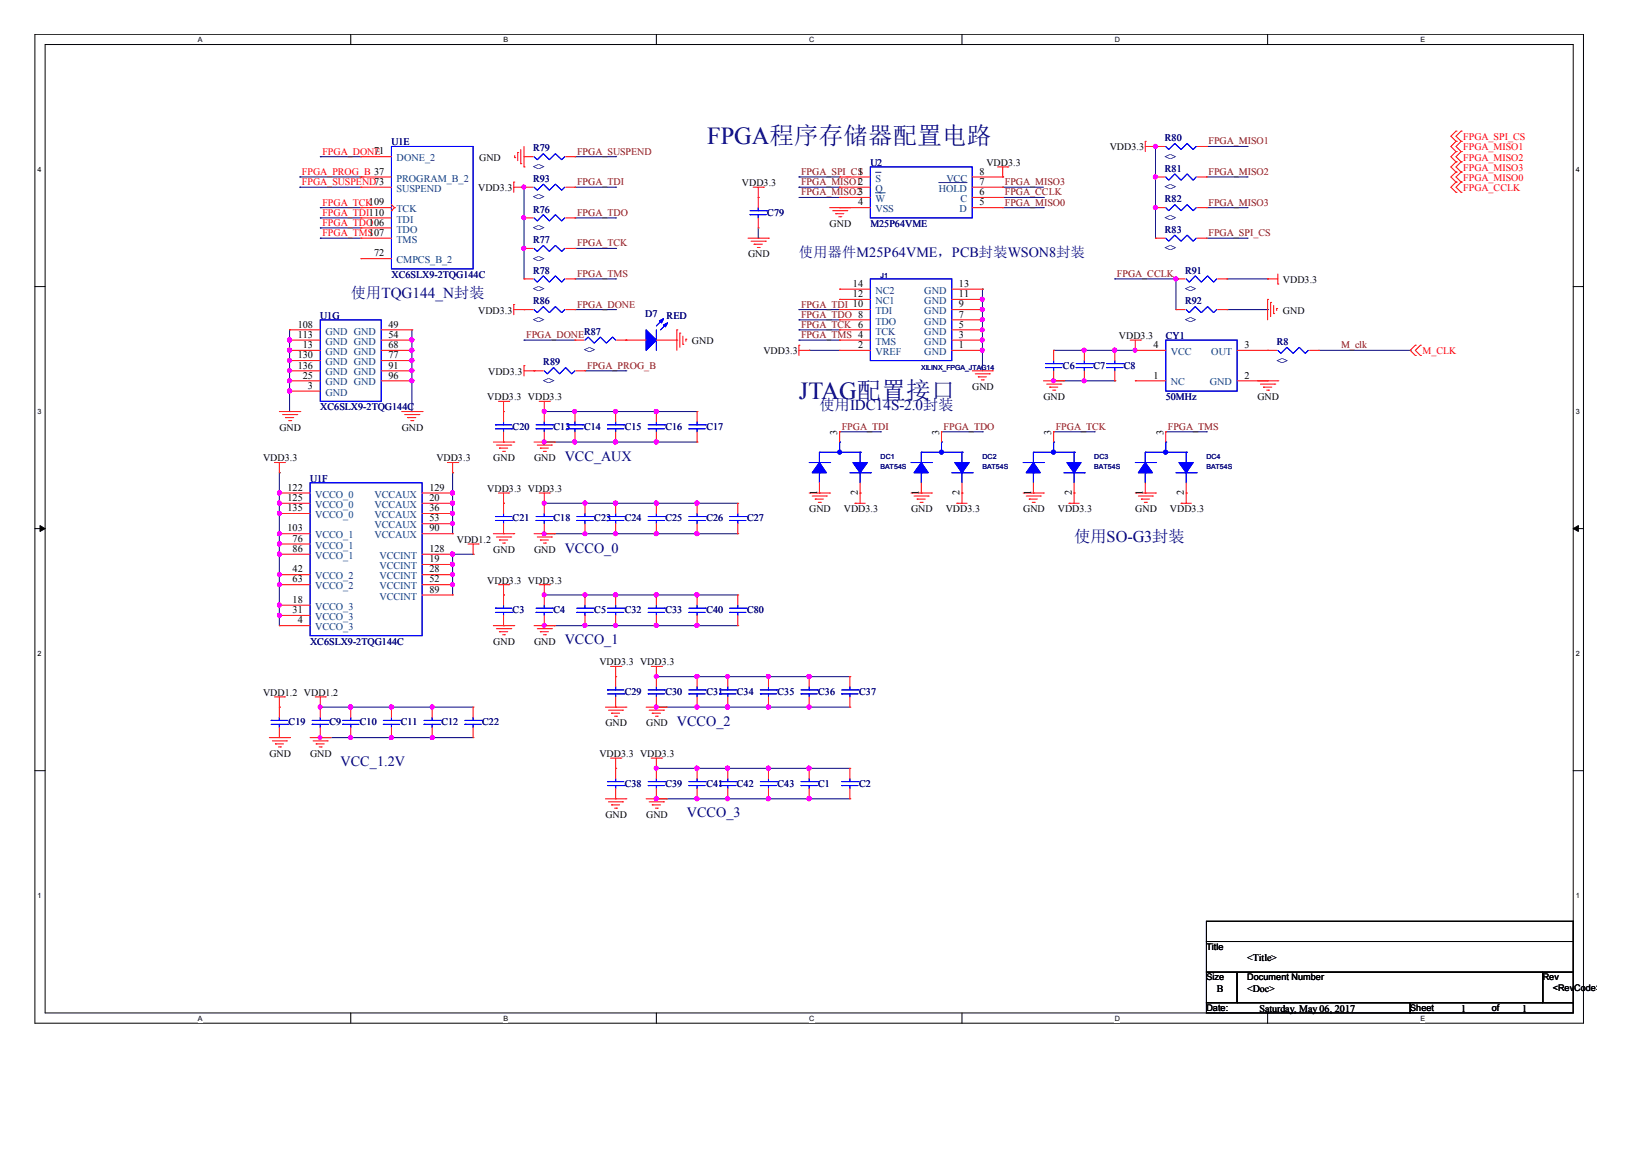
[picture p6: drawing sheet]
<svg xmlns="http://www.w3.org/2000/svg" width="297mm" height="210mm" viewBox="0 0 297 210" stroke-linecap="round" stroke-linejoin="round" font-family="sans-serif">
<path d="M6.3 6.2h281.9v179.9h-281.9zM8.2 8.1h278.1v176.1h-278.1z" fill="none" stroke="#000" stroke-width=".18"/>
<g fill="#fff">
<path d="M36 6.4h.8v1.5h-.8z"/>
<path d="M36 184.5h.8v1.4h-.8z"/>
</g>
<path d="M63.8 6.2v1.9M63.8 184.2v1.9" fill="none" stroke="#000" stroke-width=".18"/>
<g fill="#fff">
<path d="M91.7 6.4h.8v1.5h-.8z"/>
<path d="M91.7 184.5h.8v1.4h-.8z"/>
</g>
<path d="M119.5 6.2v1.9M119.5 184.2v1.9" fill="none" stroke="#000" stroke-width=".18"/>
<g fill="#fff">
<path d="M147.3 6.4h.9v1.5h-.9z"/>
<path d="M147.3 184.5h.9v1.4h-.9z"/>
</g>
<path d="M175.1 6.2v1.9M175.1 184.2v1.9" fill="none" stroke="#000" stroke-width=".18"/>
<g fill="#fff">
<path d="M202.9 6.4h.9v1.5h-.9z"/>
<path d="M202.9 184.5h.9v1.4h-.9z"/>
</g>
<path d="M230.7 6.2v1.9M230.7 184.2v1.9" fill="none" stroke="#000" stroke-width=".18"/>
<g fill="#fff">
<path d="M258.5 6.4h.9v1.5h-.9z"/>
<path d="M258.5 184.5h.9v1.4h-.9z"/>
<path d="M6.8 30.1h.7v1.5h-.7z"/>
<path d="M286.8 30.1h.7v1.5h-.7z"/>
<path d="M6.8 74.1h.7v1.5h-.7z"/>
<path d="M286.8 74.1h.7v1.5h-.7z"/>
</g>
<path d="M6.3 52.1h1.9M286.3 52.1h1.9" fill="none" stroke="#000" stroke-width=".18"/>
<g fill="#fff">
<path d="M6.8 118.2h.7v1.4h-.7z"/>
<path d="M286.8 118.2h.7v1.4h-.7z"/>
</g>
<path d="M6.3 96.2h1.9M286.3 96.2h1.9" fill="none" stroke="#000" stroke-width=".18"/>
<g fill="#000" stroke="#000" stroke-width=".18">
<path d="M7.3 95.6l.9 .6-.9 .5z" fill-rule="evenodd"/>
<path d="M286.3 96.2l1-.6v1.1z" fill-rule="evenodd"/>
</g>
<g fill="#fff">
<path d="M6.8 162.2h.7v1.5h-.7z"/>
<path d="M286.8 162.2h.7v1.5h-.7z"/>
</g>
<path d="M6.3 140.2h1.9M286.3 140.2h1.9M219.6 167.6h66.7v3.7h-66.7zM219.6 171.3h66.7v5.5h-66.7zM219.6 176.8h5.6v5.6h-5.6zM225.2 176.8h55.6v5.6h-55.6zM280.8 176.8h5.5v5.6h-5.5zM219.6 182.4h37.1v1.8h-37.1zM256.7 182.4h29.6v1.8h-29.6z" fill="none" stroke="#000" stroke-width=".18"/>
<g fill="none" stroke="#000080" stroke-width=".18">
<path d="M54.6 32.2h.1M54.6 34.1h.1M54.6 34.1h11.1M54.6 32.2h11.1M58.3 37.8h.1M58.3 39.6h.1M58.3 28.5h.1M58.3 37.8h7.4M58.3 39.6h7.4M58.3 28.5h7.4M95.4 39.6h.1M95.4 34.1h.1"/>
<path d="M95.4 34.1v16.6M104.6 34.1h7.5M104.6 39.6h7.5M104.6 28.5h7.5M112.1 28.5h.1M112.1 34.1h.1M112.1 39.6h.1M145.4 32.2h.1M145.4 34.1h.1M145.4 34.1h7.4M145.4 32.2h7.4M145.4 35.9h7.4"/>
<path d="M152.8 35.9h.1M182.5 34.1h.1M182.5 34.1h7.4M182.5 35.9h7.4M182.5 37.8h7.4M189.9 35.9h.1M189.9 37.8h.1M210.3 37.8h.1M210.3 32.2h.1M210.3 26.6h.1M210.3 26.6v16.7M219.6 32.2h7.4"/>
<path d="M219.6 37.8h7.4M219.6 26.6h7.4M227 26.6h.1M227 32.2h.1M227 37.8h.1M58.3 41.5h.1M58.3 43.3h.1M58.3 41.5h7.4M58.3 43.3h7.4M95.4 45.2h.1M104.6 56.3h7.5M104.6 45.2h7.5"/>
<path d="M104.6 50.7h7.5M112.1 45.2h.1M112.1 50.7h.1M112.1 56.3h.1M138 43.3h.1M138 41.5v1.8M145.4 58.2h.1M145.4 56.3h.1M145.4 58.2h7.4M145.4 56.3h7.4M178.8 58.2h.1M178.8 56.3h.1"/>
<path d="M178.8 54.5h.1M178.8 52.6h.1M178.8 52.6v14.9M202.9 50.7h.1M202.9 50.7h11.1M214 50.7h.1M214 50.7v5.6M219.6 43.3h7.4M223.3 56.3h7.4M223.3 50.7h7.4M227 43.3h.1M230.7 50.7h.1"/>
<path d="M230.7 56.3h.1M52.7 61.9h.1M52.7 63.7h.1M52.7 65.6h.1M52.7 67.5h.1M52.7 69.3h.1M52.7 71.1h.1M52.7 74.9h.1M52.7 60v14.9M75 61.9h.1M75 63.7h.1M75 65.6h.1"/>
<path d="M75 67.5h.1M75 69.3h.1M75 74.9h.1M75 60v14.9M95.4 61.9h.1M95.4 61.9h9.2M99.1 74.9h.1M99.1 74.9h27.8M104.6 74.9h.1M106.5 67.5h7.4M112.1 74.9h.1M113.9 67.5h.1"/>
<path d="M119.5 74.9h.1M145.4 61.9h.1M145.4 60h.1M145.4 61.9h7.4M145.4 60h7.4M147.3 63.7h.1M147.3 63.7h5.5M152.8 78.5h7.5M160.3 78.5h.1M171.4 78.5h7.4M178.8 63.7h.1M178.8 61.9h.1"/>
<path d="M178.8 60h.1M178.8 78.5h.1M191.8 63.7h.1M191.8 69.3h11.1M191.8 63.7h14.8M191.8 78.5h7.4M197.4 69.3h.1M197.4 63.7h.1M199.2 78.5h.1M202.9 63.7h.1M202.9 69.3h.1M212.2 78.5h7.4"/>
<path d="M219.6 78.5h.1M240 63.7h16.7M256.7 63.7h.1M50.8 98.9h.1M50.8 97.1h.1M50.8 93.4h.1M50.8 91.5h.1M50.8 89.7h.1M50.8 86h.1M50.8 86v27.8M82.4 95.3h.1M82.4 93.4h.1"/>
<path d="M82.4 91.5h.1M82.4 89.7h.1M82.4 86h.1M82.4 86v11.1M99.1 80.4h.1M99.1 91.5h.1M99.1 97.1h.1M99.1 80.4h27.8M99.1 91.5h35.2M99.1 97.1h35.2M104.6 80.4h.1M106.5 91.5h.1"/>
<path d="M106.5 97.1h.1M112.1 80.4h.1M112.1 91.5h.1M112.1 97.1h.1M119.5 80.4h.1M119.5 91.5h.1M119.5 97.1h.1M126.9 91.5h.1M126.9 97.1h.1M50.8 111.9h.1M50.8 110.1h.1M50.8 106.4h.1"/>
<path d="M50.8 104.5h.1M50.8 100.8h.1M82.4 106.4h.1M82.4 104.5h.1M82.4 102.7h.1M82.4 100.8h.1M82.4 100.8v7.4M82.4 100.8h3.7M86.1 100.8h.1M99.1 108.2h.1M99.1 113.8h.1M99.1 108.2h35.2"/>
<path d="M99.1 113.8h35.2M106.5 108.2h.1M106.5 113.8h.1M112.1 108.2h.1M112.1 113.8h.1M119.5 108.2h.1M119.5 113.8h.1M126.9 108.2h.1M126.9 113.8h.1M58.3 128.6h.1M58.3 134.2h.1M58.3 128.6h27.8"/>
<path d="M58.3 134.2h27.8M63.8 128.6h.1M63.8 134.2h.1M71.2 128.6h.1M71.2 134.2h.1M78.7 128.6h.1M78.7 134.2h.1M119.5 139.8h.1M119.5 123.1h.1M119.5 128.6h.1M119.5 128.6h35.2M119.5 139.8h35.2"/>
<path d="M119.5 123.1h35.2M126.9 139.8h.1M126.9 123.1h.1M126.9 128.6h.1M132.5 139.8h.1M132.5 123.1h.1M132.5 128.6h.1M139.9 139.8h.1M139.9 123.1h.1M139.9 128.6h.1M147.3 139.8h.1M147.3 123.1h.1"/>
<path d="M147.3 128.6h.1M119.5 145.3h.1M119.5 145.3h35.2M126.9 145.3h.1M132.5 145.3h.1M139.9 145.3h.1M147.3 145.3h.1"/>
</g>
<g fill="#f0f" stroke="#f0f" stroke-width=".18">
<circle cx="191.8" cy="69.3" r=".36"/>
<circle cx="197.3" cy="69.3" r=".34"/>
<circle cx="206.6" cy="63.7" r=".35"/>
<circle cx="202.9" cy="63.7" r=".37"/>
<circle cx="197.3" cy="63.7" r=".35"/>
<circle cx="78.6" cy="128.6" r=".35"/>
<circle cx="178.8" cy="63.7" r=".35"/>
<circle cx="178.8" cy="61.8" r=".35"/>
<circle cx="178.8" cy="60" r=".34"/>
<circle cx="178.8" cy="58.1" r=".34"/>
<circle cx="178.8" cy="56.3" r=".35"/>
<circle cx="178.8" cy="54.4" r=".35"/>
<circle cx="95.3" cy="45.2" r=".35"/>
<circle cx="95.3" cy="39.6" r=".34"/>
<circle cx="95.3" cy="34" r=".35"/>
<circle cx="210.3" cy="37.7" r=".37"/>
<circle cx="210.3" cy="32.2" r=".36"/>
<circle cx="210.3" cy="26.6" r=".37"/>
<circle cx="52.7" cy="61.8" r=".37"/>
<circle cx="52.7" cy="63.7" r=".37"/>
<circle cx="52.7" cy="65.6" r=".37"/>
<circle cx="52.7" cy="67.4" r=".36"/>
<circle cx="52.7" cy="69.3" r=".36"/>
<circle cx="52.7" cy="71.1" r=".37"/>
<circle cx="74.9" cy="61.8" r=".37"/>
<circle cx="74.9" cy="63.7" r=".37"/>
<circle cx="74.9" cy="65.6" r=".37"/>
<circle cx="75" cy="67.4" r=".36"/>
<circle cx="75" cy="69.3" r=".36"/>
<circle cx="82.4" cy="95.2" r=".36"/>
<circle cx="82.4" cy="93.4" r=".37"/>
<circle cx="82.4" cy="91.5" r=".37"/>
<circle cx="82.4" cy="89.6" r=".37"/>
<circle cx="50.8" cy="111.9" r=".35"/>
<circle cx="50.8" cy="110.1" r=".35"/>
<circle cx="50.8" cy="106.4" r=".34"/>
<circle cx="50.8" cy="104.5" r=".34"/>
<circle cx="50.8" cy="100.8" r=".35"/>
<circle cx="50.8" cy="98.9" r=".35"/>
<circle cx="50.8" cy="97.1" r=".34"/>
<circle cx="50.8" cy="93.4" r=".35"/>
<circle cx="50.8" cy="91.5" r=".35"/>
<circle cx="50.8" cy="89.6" r=".35"/>
<circle cx="214" cy="50.7" r=".36"/>
<circle cx="71.2" cy="128.6" r=".37"/>
<circle cx="63.8" cy="128.6" r=".37"/>
<circle cx="58.2" cy="128.6" r=".35"/>
<circle cx="78.7" cy="134.2" r=".34"/>
<circle cx="71.2" cy="134.2" r=".36"/>
<circle cx="63.8" cy="134.2" r=".36"/>
<circle cx="58.2" cy="134.2" r=".34"/>
<circle cx="119.4" cy="74.8" r=".37"/>
<circle cx="112" cy="74.8" r=".37"/>
<circle cx="104.6" cy="74.8" r=".35"/>
<circle cx="99" cy="74.8" r=".37"/>
<circle cx="119.4" cy="80.4" r=".37"/>
<circle cx="112" cy="80.4" r=".37"/>
<circle cx="104.6" cy="80.4" r=".35"/>
<circle cx="99" cy="80.4" r=".37"/>
<circle cx="126.8" cy="91.5" r=".37"/>
<circle cx="119.4" cy="91.5" r=".37"/>
<circle cx="112" cy="91.5" r=".37"/>
<circle cx="106.5" cy="91.5" r=".35"/>
<circle cx="99" cy="91.5" r=".37"/>
<circle cx="126.9" cy="97.1" r=".36"/>
<circle cx="119.4" cy="97.1" r=".36"/>
<circle cx="112" cy="97.1" r=".36"/>
<circle cx="106.5" cy="97.1" r=".34"/>
<circle cx="99" cy="97.1" r=".36"/>
<circle cx="126.8" cy="108.2" r=".37"/>
<circle cx="119.4" cy="108.2" r=".37"/>
<circle cx="112" cy="108.2" r=".37"/>
<circle cx="106.5" cy="108.2" r=".35"/>
<circle cx="99" cy="108.2" r=".37"/>
<circle cx="126.9" cy="113.8" r=".36"/>
<circle cx="119.4" cy="113.8" r=".36"/>
<circle cx="112" cy="113.8" r=".36"/>
<circle cx="106.5" cy="113.8" r=".34"/>
<circle cx="99" cy="113.8" r=".36"/>
<circle cx="147.2" cy="139.7" r=".37"/>
<circle cx="139.8" cy="139.7" r=".37"/>
<circle cx="132.4" cy="139.7" r=".35"/>
<circle cx="126.8" cy="139.7" r=".37"/>
<circle cx="119.4" cy="139.7" r=".37"/>
<circle cx="147.2" cy="145.3" r=".37"/>
<circle cx="139.8" cy="145.3" r=".37"/>
<circle cx="132.4" cy="145.3" r=".35"/>
<circle cx="126.8" cy="145.3" r=".37"/>
<circle cx="119.4" cy="145.3" r=".37"/>
<circle cx="147.3" cy="123" r=".36"/>
<circle cx="139.9" cy="123" r=".36"/>
<circle cx="132.4" cy="123" r=".34"/>
<circle cx="126.9" cy="123" r=".36"/>
<circle cx="119.4" cy="123" r=".36"/>
<circle cx="147.2" cy="128.6" r=".37"/>
<circle cx="139.8" cy="128.6" r=".37"/>
<circle cx="132.4" cy="128.6" r=".35"/>
<circle cx="126.8" cy="128.6" r=".37"/>
<circle cx="119.4" cy="128.6" r=".37"/>
<circle cx="82.4" cy="106.4" r=".36"/>
<circle cx="82.4" cy="104.5" r=".36"/>
<circle cx="82.4" cy="102.6" r=".37"/>
<circle cx="82.4" cy="100.8" r=".37"/>
</g>
<g fill="none" stroke="#f00" stroke-width=".18">
<path d="M65.7 32.2h.1M65.7 28.5h.1M65.7 37.8h.1M65.7 39.6h.1M65.7 34.1h.1M65.7 37.8h5.5M65.7 34.1h5.5M65.7 32.2h5.5M65.7 39.6h5.5M65.7 28.5h5.5M71.2 38.3h.1M71.2 37.2l.6 .6"/>
<path d="M71.8 37.8h.1M71.8 37.8l-.6 .5M93.5 33.1h.1M93.5 34.1h3.5M93.5 33.1v1.9M93.7 28.7h.1M93.7 28.3v.4M94.2 27.7h.1M94.2 27.7v1.5M94.8 29.8h.1M94.8 27.2v2.6M95.4 34.1h.1"/>
<path d="M95.4 30.4h.1M95.4 39.6h.1M95.4 28.5h.1M95.4 26.6v3.8M95.4 39.6h1.6M95.4 28.5h1.6M103 34.1h1.6M103 39.6h1.6M103 28.5h1.6M104.6 34.1h.1M104.6 39.6h.1M104.6 28.5h.1"/>
<path d="M137.1 34.1h1.8M138 35.9h.1M138 34.1v3.7M138 39.6v1.9M138.9 34.1h.1M151 37.8h7.4M151.6 38.3h2.5M152.1 38.9h.1M152.1 38.9h1.5M152.7 39.4h.3M152.8 32.2h.1M152.8 34.1h.1"/>
<path d="M152.8 35.9h.1M152.8 37.8h.1M152.8 34.1h5.6M152.8 32.2h5.6M152.8 35.9h5.6M153 39.4h.1M154.1 38.3h.1M154.7 37.8h.1M177 37.8h5.5M177 34.1h5.5M177 32.2h5.5M177 35.9h5.5"/>
<path d="M181.6 30.4h1.8M182.5 32.2h.1M182.5 34.1h.1M182.5 35.9h.1M182.5 37.8h.1M182.5 30.4v1.8M183.4 30.4h.1M208.4 25.7h.1M208.4 26.6h3.6M208.4 25.7v1.9M210.3 26.6h.1M210.3 32.2h.1"/>
<path d="M210.3 37.8h.1M210.3 37.8h1.7M210.3 32.2h1.7M217.9 37.8h1.7M217.9 26.6h1.7M217.9 32.2h1.7M219.6 32.2h.1M219.6 37.8h.1M219.6 26.6h.1M265 29.4h.1M265 31.3h.1M265 33.1h.1"/>
<path d="M265 35h.1M265 27.6h.1M265 23.8h.1M265 25.7h.1M265 29.4l-.9 1 .9 .9M265 33.1l-.9 1 .9 .9M265 31.3l-.9 .9 .9 .9M265 27.6l-.9 .9 .9 .9M265 23.8l-.9 1 .9 .9M265 25.7l-.9 .9 .9 1M265.9 31.3h.1M265.9 29.4h.1"/>
<path d="M265.9 35h.1M265.9 33.1h.1M265.9 27.6h.1M265.9 25.7h.1M265.9 23.8h.1M265.9 29.4l-.9 1 .9 .9M265.9 33.1l-.9 1 .9 .9M265.9 31.3l-.9 .9 .9 .9M265.9 27.6l-.9 .9 .9 .9M265.9 23.8l-.9 1 .9 .9M265.9 25.7l-.9 .9 .9 1M65.7 47h.1"/>
<path d="M65.7 43.3h.1M65.7 41.5h.1M65.7 43.3h5.5M65.7 47h5.5M65.7 41.5h5.5M93.5 55.4h.1M93.5 55.4v1.8M93.5 56.3h3.5M95.4 56.3h.1M95.4 45.2h.1M95.4 50.7h.1M95.4 50.7h1.6"/>
<path d="M95.4 45.2h1.6M103 56.3h1.6M103 50.7h1.6M103 45.2h1.6M104.6 45.2h.1M104.6 56.3h.1M104.6 50.7h.1M136.1 43.3h3.8M136.7 43.9h2.6M137.2 44.4h.1M137.2 44.4h1.6M137.8 45h.4"/>
<path d="M138 41.5h.1M138.2 45h.1M139.3 43.9h.1M139.9 43.3h.1M152.8 58.2h.1M152.8 56.3h.1M152.8 54.5h.1M152.8 52.6h.1M152.8 56.3h5.6M152.8 58.2h5.6M152.8 54.5h5.6M152.8 52.6h5.6"/>
<path d="M173.2 56.3h5.6M173.2 58.2h5.6M173.2 54.5h5.6M173.2 52.6h5.6M178.8 58.2h.1M178.8 56.3h.1M178.8 54.5h.1M178.8 52.6h.1M210.3 43.3h.1M210.3 43.3h1.7M214 50.7h.1M214 56.3h.1"/>
<path d="M214 56.3h1.7M214 50.7h1.7M217.9 43.3h1.7M219.6 43.3h.1M221.6 56.3h1.7M221.6 50.7h1.7M223.3 50.7h.1M223.3 56.3h.1M230.7 50.7h.1M230.7 54.5h.1M230.7 50.7h1.9M230.7 54.5v3.7"/>
<path d="M231.3 55h.1M231.3 55v2.6M231.8 57h.1M231.8 55.6v1.4M232.4 56.1h.1M232.4 56.1v.4M232.6 51.7h.1M232.6 49.8v1.9M50.8 74.9h3.8M51.4 75.4h2.6M52 76h.1M52 76h1.5"/>
<path d="M52.5 76.5h.4M52.7 60h.1M52.7 61.9h.1M52.7 63.7h.1M52.7 65.6h.1M52.7 67.5h.1M52.7 69.3h.1M52.7 71.1h.1M52.7 61.9h5.6M52.7 69.3h5.6M52.7 63.7h5.6M52.7 67.5h5.6"/>
<path d="M52.7 60h5.6M52.7 65.6h5.6M52.7 71.1h5.6M52.9 76.5h.1M54 75.4h.1M54.6 74.9h.1M69.4 61.9h5.6M69.4 69.3h5.6M69.4 63.7h5.6M69.4 67.5h5.6M69.4 60h5.6M69.4 65.6h5.6"/>
<path d="M73.1 74.9h3.7M73.7 75.4h2.5M74.2 76h.1M74.2 76h1.5M74.8 76.5h.3M75 60h.1M75 61.9h.1M75 63.7h.1M75 65.6h.1M75 67.5h.1M75 69.3h.1M75.1 76.5h.1"/>
<path d="M76.2 75.4h.1M76.8 74.9h.1M90.7 73h1.9M91.7 74.9h.1M91.7 73v3.7M91.7 78.5v1.9M92.6 73h.1M95.4 66.5h.1M95.4 67.5h3.5M95.4 66.5v1.9M97.2 67.5h.1M98.1 73h1.9"/>
<path d="M99.1 74.9h.1M99.1 73v3.7M99.1 78.5v1.9M100 73h.1M104.6 74.9h.1M104.6 61.9h.1M104.6 61.9h1.7M104.6 74.9v1.8M104.6 78.5v1.9M104.8 67.5h1.7M106.5 67.5h.1M112.1 74.9h.1"/>
<path d="M112.1 74.9v1.8M112.1 78.5v1.9M112.2 61.9h5.4M113.9 61.9h.1M119.5 74.9h.1M119.5 61.9h3.7M119.5 74.9v1.8M119.5 78.5v1.9M123.2 60h.1M123.2 61.9h.1M123.2 60v3.7M123.7 60.6h.1"/>
<path d="M123.7 60.6v2.6M124.3 62.6h.1M124.3 61.1v1.5M124.8 61.7h.1M124.8 61.7v.4M126.9 74.9h.1M126.9 74.9v1.8M126.9 78.5v1.9M145.4 62.8h.1M145.4 63.7h1.9M145.4 62.8v1.9M147.3 63.7h.1"/>
<path d="M152.8 78.5h.1M152.8 63.7h.1M152.8 61.9h.1M152.8 60h.1M152.8 61.9h5.6M152.8 63.7h5.6M152.8 60h5.6M152.8 78.5v1.9M171.4 78.5h.1M171.4 78.5v1.9M173.2 61.9h5.6M173.2 63.7h5.6"/>
<path d="M173.2 60h5.6M177 67.5h3.6M177.5 68h2.6M178.1 68.6h.1M178.1 68.6h1.4M178.6 69.1h.4M178.8 63.7h.1M178.8 61.9h.1M178.8 60h.1M179 69.1h.1M180.1 68h.1M180.6 67.5h.1"/>
<path d="M189.9 69.3h3.7M190.5 69.9h2.6M191.1 70.4h.1M191.1 70.4h1.4M191.6 71h.4M191.8 69.3h.1M191.8 63.7h.1M191.8 78.5h.1M191.8 63.7v1.9M191.8 67.5v1.8M191.8 78.5v1.9M192 71h.1"/>
<path d="M193.1 69.9h.1M193.6 69.3h.1M197.4 69.3h.1M197.4 63.7h.1M197.4 63.7v1.9M197.4 67.5v1.8M202.9 69.3h.1M202.9 63.7h.1M202.9 63.7v1.9M202.9 67.5v1.8M205.7 61.9h1.9M206.6 63.7h.1"/>
<path d="M206.6 69.3h.1M206.6 61.9v1.8M206.6 69.3h5.6M206.6 63.7h5.6M207.6 61.9h.1M212.2 78.5h.1M212.2 78.5v1.9M225.2 69.3h7.4M225.2 63.7h7.2M229.4 69.9h2.6M230 70.4h.1M230 70.4h1.5"/>
<path d="M230.5 71h.4M230.7 63.7h.1M230.7 69.3h.1M230.9 71h.1M232 69.9h.1M232.6 69.3h.1M238.3 63.7h1.7M240 63.7h.1M257.6 62.8h.1M257.6 64.7h.1M257.6 62.8l-.9 .9 .9 1M258.5 64.7h.1"/>
<path d="M258.5 62.8h.1M258.5 62.8l-.9 .9 .9 1M50 84.1h1.8M50.8 86h.1M50.8 89.7h.1M50.8 91.5h.1M50.8 93.4h.1M50.8 97.1h.1M50.8 98.9h.1M50.8 98.9h5.6M50.8 84.1v1.9M50.8 89.7h5.6"/>
<path d="M50.8 91.5h5.6M50.8 97.1h5.6M50.8 93.4h5.6M51.8 84.1h.1M76.8 89.7h5.6M76.8 91.5h5.6M76.8 97.1h5.6M76.8 93.4h5.6M76.8 95.3h5.6M81.4 84.1h1.9M82.4 86h.1M82.4 89.7h.1"/>
<path d="M82.4 91.5h.1M82.4 93.4h.1M82.4 95.3h.1M82.4 97.1h.1M82.4 84.1v1.9M83.3 84.1h.1M85.2 98.9h1.8M86.1 98.9v1.9M87 98.9h.1M89.8 80.4h3.7M89.8 97.1h3.7M90.3 81h2.7"/>
<path d="M90.3 97.7h2.7M90.7 89.7h1.9M90.9 81.5h.1M90.9 98.2h.1M90.9 81.5h1.5M90.9 98.2h1.5M91.5 82.1h.3M91.5 98.8h.3M91.7 91.5h.1M91.7 97.1h.1M91.7 80.4h.1M91.7 89.7v3.7"/>
<path d="M91.7 95.3v1.8M91.8 82.1h.1M91.8 98.8h.1M92.6 89.7h.1M93 81h.1M93 97.7h.1M93.5 80.4h.1M93.5 97.1h.1M97.2 80.4h3.7M97.2 97.1h3.7M97.8 81h2.6M97.8 97.7h2.6"/>
<path d="M98.1 89.7h1.9M98.3 81.5h.1M98.3 98.2h.1M98.3 81.5h1.5M98.3 98.2h1.5M98.9 82.1h.4M98.9 98.8h.4M99.1 91.5h.1M99.1 80.4h.1M99.1 97.1h.1M99.1 89.7v3.7M99.1 95.3v1.8"/>
<path d="M99.3 82.1h.1M99.3 98.8h.1M100 89.7h.1M100.4 81h.1M100.4 97.7h.1M100.9 80.4h.1M100.9 97.1h.1M104.6 80.4h.1M106.5 97.1h.1M106.5 91.5h.1M106.5 91.5v1.9M106.5 95.3v1.8"/>
<path d="M112.1 80.4h.1M112.1 97.1h.1M112.1 91.5h.1M112.1 91.5v1.9M112.1 95.3v1.8M119.5 80.4h.1M119.5 97.1h.1M119.5 91.5h.1M119.5 91.5v1.9M119.5 95.3v1.8M126.9 80.4h.1M126.9 97.1h.1"/>
<path d="M126.9 91.5h.1M126.9 91.5v1.9M126.9 95.3v1.8M134.3 97.1h.1M134.3 91.5h.1M134.3 91.5v1.9M134.3 95.3v1.8M147.3 89.7h3.7M147.8 90.2h2.6M148.4 90.8h.1M148.4 90.8h1.5M148.9 91.4h.4"/>
<path d="M149.1 89.7h.1M149.1 87.8v1.9M149.3 91.4h.1M150.4 90.2h.1M151 89.7h.1M155.6 91.5h.1M155.6 91.5h1.9M156.5 89.7h.1M156.5 87.8v3.7M165.8 89.7h3.7M166.4 90.2h2.6M166.9 90.8h.1"/>
<path d="M166.9 90.8h1.5M167.5 91.4h.4M167.7 89.7h.1M167.7 87.8v1.9M167.9 91.4h.1M169 90.2h.1M169.5 89.7h.1M174.2 91.5h.1M174.2 91.5h1.8M175.1 89.7h.1M175.1 87.8v3.7M186.2 89.7h3.7"/>
<path d="M186.8 90.2h2.6M187.3 90.8h.1M187.3 90.8h1.5M187.9 91.4h.4M188.1 89.7h.1M188.1 87.8v1.9M188.3 91.4h.1M189.4 90.2h.1M189.9 89.7h.1M194.6 91.5h.1M194.6 91.5h1.8M195.5 89.7h.1"/>
<path d="M195.5 87.8v3.7M206.6 89.7h3.7M207.2 90.2h2.6M207.7 90.8h.1M207.7 90.8h1.5M208.3 91.4h.4M208.4 89.7h.1M208.4 87.8v1.9M208.7 91.4h.1M209.8 90.2h.1M210.3 89.7h.1M215 91.5h.1"/>
<path d="M215 91.5h1.8M215.9 89.7h.1M215.9 87.8v3.7M50.8 100.8h.1M50.8 104.5h.1M50.8 106.4h.1M50.8 110.1h.1M50.8 111.9h.1M50.8 113.8h.1M50.8 113.8h5.6M50.8 106.4h5.6M50.8 100.8h5.6"/>
<path d="M50.8 104.5h5.6M50.8 110.1h5.6M50.8 111.9h5.6M76.8 106.4h5.6M76.8 100.8h5.6M76.8 102.7h5.6M76.8 104.5h5.6M76.8 108.2h5.6M82.4 100.8h.1M82.4 102.7h.1M82.4 104.5h.1M82.4 106.4h.1"/>
<path d="M82.4 108.2h.1M86.1 100.8h.1M89.8 113.8h3.7M90.3 114.4h2.7M90.7 106.4h1.9M90.9 114.9h.1M90.9 114.9h1.5M91.5 115.5h.3M91.7 108.2h.1M91.7 113.8h.1M91.7 106.4v3.7M91.7 111.9v1.9"/>
<path d="M91.8 115.5h.1M92.6 106.4h.1M93 114.4h.1M93.5 113.8h.1M97.2 113.8h3.7M97.8 114.4h2.6M98.1 106.4h1.9M98.3 114.9h.1M98.3 114.9h1.5M98.9 115.5h.4M99.1 108.2h.1M99.1 113.8h.1"/>
<path d="M99.1 106.4v3.7M99.1 111.9v1.9M99.3 115.5h.1M100 106.4h.1M100.4 114.4h.1M100.9 113.8h.1M106.5 113.8h.1M106.5 108.2h.1M106.5 108.2v1.9M106.5 111.9v1.9M112.1 113.8h.1M112.1 108.2h.1"/>
<path d="M112.1 108.2v1.9M112.1 111.9v1.9M119.5 113.8h.1M119.5 108.2h.1M119.5 108.2v1.9M119.5 111.9v1.9M126.9 113.8h.1M126.9 108.2h.1M126.9 108.2v1.9M126.9 111.9v1.9M134.3 113.8h.1M134.3 108.2h.1"/>
<path d="M134.3 108.2v1.9M134.3 111.9v1.9M49 134.2h3.7M49.6 134.8h2.6M50 126.8h1.8M50.1 135.3h.1M50.1 135.3h1.5M50.7 135.9h.4M50.8 128.6h.1M50.8 134.2h.1M50.8 126.8v3.7M50.8 132.3v1.9"/>
<path d="M51.1 135.9h.1M51.8 126.8h.1M52.2 134.8h.1M52.7 134.2h.1M56.4 134.2h3.7M57 134.8h2.6M57.4 126.8h1.8M57.5 135.3h.1M57.5 135.3h1.5M58.1 135.9h.4M58.3 128.6h.1M58.3 134.2h.1"/>
<path d="M58.3 126.8v3.7M58.3 132.3v1.9M58.5 135.9h.1M59.2 126.8h.1M59.6 134.8h.1M60.1 134.2h.1M63.8 134.2h.1M63.8 128.6h.1M63.8 128.6v1.9M63.8 132.3v1.9M71.2 134.2h.1M71.2 128.6h.1"/>
<path d="M71.2 128.6v1.9M71.2 132.3v1.9M78.7 134.2h.1M78.7 128.6h.1M78.7 128.6v1.9M78.7 132.3v1.9M86.1 134.2h.1M86.1 128.6h.1M86.1 128.6v1.9M86.1 132.3v1.9M110.2 128.6h3.7M110.7 129.2h2.6"/>
<path d="M111.1 137.9h1.9M111.1 121.2h1.9M111.3 129.7h.1M111.3 129.7h1.5M111.8 130.3h.4M112.1 139.8h.1M112.1 123.1h.1M112.1 128.6h.1M112.1 121.2v3.7M112.1 126.8v1.8M112.1 137.9v3.7M112.2 130.3h.1"/>
<path d="M113 137.9h.1M113 121.2h.1M113.3 129.2h.1M113.9 128.6h.1M117.6 128.6h3.7M118.2 129.2h2.6M118.5 137.9h1.9M118.5 121.2h1.9M118.7 129.7h.1M118.7 129.7h1.5M119.3 130.3h.3M119.5 139.8h.1"/>
<path d="M119.5 123.1h.1M119.5 128.6h.1M119.5 121.2v3.7M119.5 126.8v1.8M119.5 137.9v3.7M119.6 130.3h.1M120.4 137.9h.1M120.4 121.2h.1M120.8 129.2h.1M121.3 128.6h.1M126.9 128.6h.1M126.9 123.1h.1"/>
<path d="M126.9 139.8h.1M126.9 123.1v1.8M126.9 126.8v1.8M126.9 139.8v1.8M132.5 139.8h.1M132.5 128.6h.1M132.5 123.1h.1M132.5 123.1v1.8M132.5 126.8v1.8M132.5 139.8v1.8M139.9 139.8h.1M139.9 128.6h.1"/>
<path d="M139.9 123.1h.1M139.9 123.1v1.8M139.9 126.8v1.8M139.9 139.8v1.8M147.3 128.6h.1M147.3 123.1h.1M147.3 139.8h.1M147.3 123.1v1.8M147.3 126.8v1.8M147.3 139.8v1.8M154.7 128.6h.1M154.7 123.1h.1"/>
<path d="M154.7 139.8h.1M154.7 123.1v1.8M154.7 126.8v1.8M154.7 139.8v1.8M110.2 145.3h3.7M110.7 145.9h2.6M111.3 146.4h.1M111.3 146.4h1.5M111.8 147h.4M112.1 145.3h.1M112.1 143.4v1.9M112.2 147h.1"/>
<path d="M113.3 145.9h.1M113.9 145.3h.1M117.6 145.3h3.7M118.2 145.9h2.6M118.7 146.4h.1M118.7 146.4h1.5M119.3 147h.3M119.5 145.3h.1M119.5 143.4v1.9M119.6 147h.1M120.8 145.9h.1M121.3 145.3h.1"/>
<path d="M126.9 145.3h.1M126.9 143.4v1.9M132.5 145.3h.1M132.5 143.4v1.9M139.9 145.3h.1M139.9 143.4v1.9M147.3 145.3h.1M147.3 143.4v1.9M154.7 145.3h.1M154.7 143.4v1.9"/>
</g>
<g fill="none" stroke="#00f" stroke-width=".18">
<path d="M71.2 26.6h14.9v22.3h-14.9zM97.2 34.1l.6 .5 1.1-1.1 1.1 1.1 1.1-1.1 1.1 1.1 .6-.5M97.2 39.6l.6 .6 1.1-1.2 1.1 1.2 1.1-1.2 1.1 1.2 .6-.6M97.2 28.5l.6 .6 1.1-1.1 1.1 1.1 1.1-1.1 1.1 1.1 .6-.6M136.5 39h.1M136.5 38.3h3M136.5 39h3M138 37.8v.5M138 39v.6M139.5 38.3h.1M158.4 30.4h18.6v9.2h-18.6zM212.2 32.2l.5 .6 1.1-1.2 1.2 1.2 1.1-1.2 1.1 1.2 .5-.6"/>
<path d="M212.2 37.8l.5 .5 1.1-1.1 1.2 1.1 1.1-1.1 1.1 1.1 .5-.5M212.2 26.6l.5 .6 1.1-1.1 1.2 1.1 1.1-1.1 1.1 1.1 .5-.6M58.3 58.2h11.1v14.8h-11.1zM97.2 45.2l.6 .5 1.1-1.1 1.1 1.1 1.1-1.1 1.1 1.1 .6-.5M97.2 56.3l.6 .6 1.1-1.1 1.1 1.1 1.1-1.1 1.1 1.1 .6-.6M97.2 50.7l.6 .6 1.1-1.1 1.1 1.1 1.1-1.1 1.1 1.1 .6-.6M120.8 58l-1.3 1.3M121.5 58.7l-1.3 1.3M158.4 50.7h14.8v14.9h-14.8zM212.2 43.3l.5 .6 1.1-1.1 1.2 1.1 1.1-1.1 1.1 1.1 .5-.6M215.9 50.7l.6 .6 1.1-1.1 1.1 1.1 1.1-1.1 1.1 1.1 .5-.6M215.9 56.3l.6 .6 1.1-1.1 1.1 1.1 1.1-1.1 1.1 1.1 .5-.6"/>
<path d="M90.2 77.3h.1M90.2 77.3h2.9M90.2 78h2.9M91.7 76.7v.6M91.7 78v.5M93.1 78h.1M97.6 78h.1M97.6 77.3h2.9M97.6 78h2.9M99.1 67.5l.5 .5 1.2-1.1 1.1 1.1 1.1-1.1 1.1 1.1 .5-.5M99.1 76.7v.6M99.1 78v.5"/>
<path d="M100.5 77.3h.1M103.2 78h.1M103.2 77.3h2.9M103.2 78h2.9M104.6 76.7v.6M104.6 78v.5M106.1 77.3h.1M106.5 61.9l.6-.6 1.1 1.1 1.1-1.1 1.1 1.1 1.1-1.1 .6 .6M110.6 78h.1M110.6 77.3h2.9M110.6 78h2.9M112.1 76.7v.6"/>
<path d="M112.1 78v.5M113.5 77.3h.1M118 78h.1M118 77.3h2.9M118 78h2.9M119.5 60v3.7M119.5 76.7v.6M119.5 78v.5M120.9 77.3h.1M125.4 78h.1M125.4 77.3h3M125.4 78h3"/>
<path d="M126.9 76.7v.6M126.9 78v.5M128.4 77.3h.1M190.3 66.9h.1M190.3 66.1h3M190.3 66.9h3M191.8 65.6v.5M191.8 66.9v.6M193.3 66.1h.1M195.9 66.9h.1M195.9 66.1h2.9M195.9 66.9h2.9"/>
<path d="M197.4 65.6v.5M197.4 66.9v.6M198.8 66.1h.1M201.4 66.9h.1M201.4 66.1h3M201.4 66.9h3M202.9 65.6v.5M202.9 66.9v.6M204.4 66.1h.1M212.2 61.9h13v9.2h-13zM232.6 63.7l.5 .6 1.1-1.1 1.2 1.1 1.1-1.1 1.1 1.1 .5-.6M56.4 87.8h20.4v27.8h-20.4z"/>
<path d="M90.2 94h.1M90.2 94h2.9M90.2 94.7h2.9M91.7 93.4v.6M91.7 94.7v.6M93.1 94.7h.1M97.6 94.7h.1M97.6 94h2.9M97.6 94.7h2.9M99.1 93.4v.6M99.1 94.7v.6M100.5 94h.1"/>
<path d="M105 94.7h.1M105 94h2.9M105 94.7h2.9M106.5 93.4v.6M106.5 94.7v.6M107.9 94h.1M110.6 94.7h.1M110.6 94h2.9M110.6 94.7h2.9M112.1 93.4v.6M112.1 94.7v.6M113.5 94h.1"/>
<path d="M118 94.7h.1M118 94h2.9M118 94.7h2.9M119.5 93.4v.6M119.5 94.7v.6M120.9 94h.1M125.4 94.7h.1M125.4 94h3M125.4 94.7h3M126.9 93.4v.6M126.9 94.7v.6M128.4 94h.1"/>
<path d="M132.8 94.7h.1M132.8 94h3M132.8 94.7h3M134.3 93.4v.6M134.3 94.7v.6M135.8 94h.1M147.3 84.1h3.7M149.1 86h.1M149.1 82.3h.1M149.1 82.3v1.8M149.1 86v1.8M149.1 82.3h7.4"/>
<path d="M151 84.1h.1M152.8 80.4h.1M152.8 80.4v1.9M154.7 86h3.7M156.5 86h.1M156.5 82.3h.1M156.5 82.3v1.8M156.5 86v1.8M158.4 86h.1M165.8 84.1h3.7M167.7 86h.1M167.7 82.3h.1"/>
<path d="M167.7 82.3h7.4M167.7 82.3v1.8M167.7 86v1.8M169.5 84.1h.1M171.4 80.4h.1M171.4 80.4v1.9M173.2 86h3.8M175.1 86h.1M175.1 82.3h.1M175.1 82.3v1.8M175.1 86v1.8M177 86h.1"/>
<path d="M186.2 84.1h3.7M188.1 86h.1M188.1 82.3h.1M188.1 82.3h7.4M188.1 82.3v1.8M188.1 86v1.8M189.9 84.1h.1M191.8 80.4h.1M191.8 80.4v1.9M193.6 86h3.8M195.5 86h.1M195.5 82.3h.1"/>
<path d="M195.5 82.3v1.8M195.5 86v1.8M197.4 86h.1M206.6 84.1h3.7M208.4 86h.1M208.4 82.3h.1M208.4 82.3h7.5M208.4 82.3v1.8M208.4 86v1.8M210.3 84.1h.1M212.2 80.4h.1M212.2 80.4v1.9"/>
<path d="M214 86h3.7M215.9 86h.1M215.9 82.3h.1M215.9 82.3v1.8M215.9 86v1.8M217.7 86h.1M90.2 110.6h.1M90.2 110.6h2.9M90.2 111.4h2.9M91.7 110.1v.5M91.7 111.4v.5M93.1 111.4h.1"/>
<path d="M97.6 111.4h.1M97.6 110.6h2.9M97.6 111.4h2.9M99.1 110.1v.5M99.1 111.4v.5M100.5 110.6h.1M105 111.4h.1M105 110.6h2.9M105 111.4h2.9M106.5 110.1v.5M106.5 111.4v.5M107.9 110.6h.1"/>
<path d="M110.6 111.4h.1M110.6 110.6h2.9M110.6 111.4h2.9M112.1 110.1v.5M112.1 111.4v.5M113.5 110.6h.1M118 111.4h.1M118 110.6h2.9M118 111.4h2.9M119.5 110.1v.5M119.5 111.4v.5M120.9 110.6h.1"/>
<path d="M125.4 111.4h.1M125.4 110.6h3M125.4 111.4h3M126.9 110.1v.5M126.9 111.4v.5M128.4 110.6h.1M132.8 111.4h.1M132.8 110.6h3M132.8 111.4h3M134.3 110.1v.5M134.3 111.4v.5M135.8 110.6h.1"/>
<path d="M49.4 131h.1M49.4 131h2.9M49.4 131.8h2.9M50.8 130.5v.5M50.8 131.8v.5M52.3 131.8h.1M56.8 131.8h.1M56.8 131h3M56.8 131.8h3M58.3 130.5v.5M58.3 131.8v.5M59.8 131h.1"/>
<path d="M62.4 131.8h.1M62.4 131h2.9M62.4 131.8h2.9M63.8 130.5v.5M63.8 131.8v.5M65.3 131h.1M69.8 131.8h.1M69.8 131h2.9M69.8 131.8h2.9M71.2 130.5v.5M71.2 131.8v.5M72.7 131h.1"/>
<path d="M77.2 131.8h.1M77.2 131h2.9M77.2 131.8h2.9M78.7 130.5v.5M78.7 131.8v.5M80.1 131h.1M84.6 131.8h.1M84.6 131h3M84.6 131.8h3M86.1 130.5v.5M86.1 131.8v.5M87.6 131h.1"/>
<path d="M110.6 125.5h.1M110.6 125.5h2.9M110.6 126.2h2.9M112.1 124.9v.6M112.1 126.2v.6M113.5 126.2h.1M118 126.2h.1M118 125.5h2.9M118 126.2h2.9M119.5 124.9v.6M119.5 126.2v.6M120.9 125.5h.1"/>
<path d="M125.4 126.2h.1M125.4 125.5h3M125.4 126.2h3M126.9 124.9v.6M126.9 126.2v.6M128.4 125.5h.1M131 126.2h.1M131 125.5h2.9M131 126.2h2.9M132.5 124.9v.6M132.5 126.2v.6M133.9 125.5h.1"/>
<path d="M138.4 126.2h.1M138.4 125.5h3M138.4 126.2h3M139.9 124.9v.6M139.9 126.2v.6M141.4 125.5h.1M145.8 126.2h.1M145.8 125.5h3M145.8 126.2h3M147.3 124.9v.6M147.3 126.2v.6M148.8 125.5h.1"/>
<path d="M153.2 126.2h.1M153.2 125.5h3M153.2 126.2h3M154.7 124.9v.6M154.7 126.2v.6M156.2 125.5h.1M110.6 142.2h.1M110.6 142.2h2.9M110.6 142.9h2.9M112.1 141.6v.6M112.1 142.9v.5M113.5 142.9h.1"/>
<path d="M118 142.9h.1M118 142.2h2.9M118 142.9h2.9M119.5 141.6v.6M119.5 142.9v.5M120.9 142.2h.1M125.4 142.9h.1M125.4 142.2h3M125.4 142.9h3M126.9 141.6v.6M126.9 142.9v.5M128.4 142.2h.1"/>
<path d="M131 142.9h.1M131 142.2h2.9M131 142.9h2.9M132.5 141.6v.6M132.5 142.9v.5M133.9 142.2h.1M138.4 142.9h.1M138.4 142.2h3M138.4 142.9h3M139.9 141.6v.6M139.9 142.9v.5M141.4 142.2h.1"/>
<path d="M145.8 142.9h.1M145.8 142.2h3M145.8 142.9h3M147.3 141.6v.6M147.3 142.9v.5M148.8 142.2h.1M153.2 142.9h.1M153.2 142.2h3M153.2 142.9h3M154.7 141.6v.6M154.7 142.9v.5M156.2 142.2h.1"/>
</g>
<path d="M159.3 31.3h1.1M159.3 35.1h1.8M170.9 33.2h5.1" fill="none" stroke="#004080" stroke-width=".18"/>
<g fill="#00f" stroke="#00f" stroke-width=".18">
<path d="M149.1 84.1l1.3 1.9h-2.6z" fill-rule="evenodd"/>
<path d="M155.2 84.1h2.7l-1.4 1.9z" fill-rule="evenodd"/>
<path d="M149.1 84.1l1.3 1.9h-2.6z" fill-rule="evenodd"/>
<path d="M155.2 84.1h2.7l-1.4 1.9z" fill-rule="evenodd"/>
<path d="M167.7 84.1l1.3 1.9h-2.6z" fill-rule="evenodd"/>
<path d="M173.8 84.1h2.6l-1.3 1.9z" fill-rule="evenodd"/>
<path d="M167.7 84.1l1.3 1.9h-2.6z" fill-rule="evenodd"/>
<path d="M173.8 84.1h2.6l-1.3 1.9z" fill-rule="evenodd"/>
<path d="M188.1 84.1l1.3 1.9h-2.6z" fill-rule="evenodd"/>
<path d="M194.2 84.1h2.6l-1.3 1.9z" fill-rule="evenodd"/>
<path d="M188.1 84.1l1.3 1.9h-2.6z" fill-rule="evenodd"/>
<path d="M194.2 84.1h2.6l-1.3 1.9z" fill-rule="evenodd"/>
<path d="M117.6 60l1.9 1.9-1.9 1.8z" fill-rule="evenodd"/>
<path d="M120.8 59.1l.7-.4-.4 .8z" fill-rule="evenodd"/>
<path d="M120 58.3l.8-.3-.4 .7z" fill-rule="evenodd"/>
<path d="M117.6 60l1.9 1.9-1.9 1.8z" fill-rule="evenodd"/>
<path d="M120.8 59.1l.7-.4-.4 .8z" fill-rule="evenodd"/>
<path d="M120 58.3l.8-.3-.4 .7z" fill-rule="evenodd"/>
<path d="M208.4 84.1l1.4 1.9h-2.6z" fill-rule="evenodd"/>
<path d="M214.6 84.1h2.6l-1.3 1.9z" fill-rule="evenodd"/>
<path d="M208.4 84.1l1.4 1.9h-2.6z" fill-rule="evenodd"/>
<path d="M214.6 84.1h2.6l-1.3 1.9z" fill-rule="evenodd"/>
<circle cx="152.8" cy="82.2" r=".35"/>
<circle cx="171.3" cy="82.2" r=".35"/>
<circle cx="191.7" cy="82.2" r=".37"/>
<circle cx="212.1" cy="82.2" r=".37"/>
</g>
<g font-size="4.4" fill="#000080">
<text x="128.7" y="26.1">FPGA程序存储器配置电路</text>
<text x="145.4" y="72.5">JTAG配置接口</text>
</g>
<text font-size="3" fill="#000080" x="195.5" y="98.7">使用SO-G3封装</text>
<g font-size="2.8" fill="#000080">
<text x="63.8" y="54.1">使用TQG144_N封装</text>
<text x="149.1" y="74.5">使用IDC14S-2.0封装</text>
</g>
<g font-size="2.6" fill="#000080">
<text x="145.4" y="46.7">使用器件M25P64VME，PCB封装WSON8封装</text>
<text x="102.8" y="83.8">VCC_AUX</text>
<text x="102.8" y="100.5">VCCO_0</text>
<text x="102.8" y="117.2">VCCO_1</text>
<text x="123.2" y="132">VCCO_2</text>
<text x="62" y="139.4">VCC_1.2V</text>
<text x="125" y="148.7">VCCO_3</text>
</g>
<g font-size="1.9">
<text x="68.1" y="28.1">71</text>
<text x="156.2" y="31.8">1</text>
<text x="178.3" y="31.8">8</text>
<text x="178.3" y="33.6">7</text>
<text x="178.3" y="35.5">6</text>
<text x="156.2" y="37.4">4</text>
<text x="178.3" y="37.4">5</text>
<text x="68.1" y="46.6">72</text>
<text x="155.2" y="52.2">14</text>
<text x="174.5" y="52.2">13</text>
<text x="54.2" y="59.6">108</text>
<text x="70.7" y="59.6">49</text>
<text x="155.2" y="54">12</text>
<text x="174.5" y="59.6">5</text>
<text x="174.5" y="57.8">7</text>
<text x="174.5" y="55.9">9</text>
<text x="174.5" y="54">11</text>
<text x="54.2" y="61.4">113</text>
<text x="54.2" y="65.2">130</text>
<text x="55.1" y="63.3">13</text>
<text x="70.7" y="61.4">54</text>
<text x="70.7" y="63.3">68</text>
<text x="70.7" y="65.2">77</text>
<text x="156.2" y="63.3">2</text>
<text x="174.5" y="63.3">1</text>
<text x="174.5" y="61.4">3</text>
<text x="209.9" y="63.3">4</text>
<text x="226.5" y="63.3">3</text>
<text x="54.2" y="67">136</text>
<text x="55.1" y="68.8">25</text>
<text x="56" y="70.7">3</text>
<text x="70.7" y="67">91</text>
<text x="70.7" y="68.8">96</text>
<text x="209.9" y="68.8">1</text>
<text x="226.5" y="68.8">2</text>
<text x="152.4" y="79.1" transform="rotate(-90 152.4 79.1)">3</text>
<text x="170.9" y="79.1" transform="rotate(-90 170.9 79.1)">3</text>
<text x="191.3" y="79.1" transform="rotate(-90 191.3 79.1)">3</text>
<text x="211.8" y="79.1" transform="rotate(-90 211.8 79.1)">3</text>
<text x="52.3" y="89.3">122</text>
<text x="78.1" y="89.3">129</text>
<text x="52.3" y="91.1">125</text>
<text x="52.3" y="93">135</text>
<text x="78.1" y="91.1">20</text>
<text x="78.1" y="93">36</text>
<text x="78.1" y="94.8">53</text>
<text x="148.7" y="90.1" transform="rotate(-90 148.7 90.1)">1</text>
<text x="156.1" y="90.1" transform="rotate(-90 156.1 90.1)">2</text>
<text x="167.3" y="90.1" transform="rotate(-90 167.3 90.1)">1</text>
<text x="174.7" y="90.1" transform="rotate(-90 174.7 90.1)">2</text>
<text x="187.7" y="90.1" transform="rotate(-90 187.7 90.1)">1</text>
<text x="195.1" y="90.1" transform="rotate(-90 195.1 90.1)">2</text>
<text x="208" y="90.1" transform="rotate(-90 208 90.1)">1</text>
<text x="215.5" y="90.1" transform="rotate(-90 215.5 90.1)">2</text>
<text x="52.3" y="96.7">103</text>
<text x="53.3" y="98.5">76</text>
<text x="53.3" y="100.4">86</text>
<text x="78.1" y="96.7">90</text>
<text x="78.1" y="100.4">128</text>
<text x="53.3" y="104.1">42</text>
<text x="53.3" y="105.9">63</text>
<text x="78.1" y="102.2">19</text>
<text x="78.1" y="104.1">28</text>
<text x="78.1" y="105.9">52</text>
<text x="78.1" y="107.8">89</text>
<text x="53.3" y="109.7">18</text>
<text x="53.3" y="111.5">31</text>
<text x="54.2" y="113.4">4</text>
</g>
<g font-size="1.9" fill="#004080">
<text x="72.2" y="29.4">DONE_2</text>
<text x="72.2" y="33">PROGRAM_B_2</text>
<text x="72.2" y="34.9">SUSPEND</text>
<text x="159.3" y="33">S</text>
<text x="159.3" y="34.9">Q</text>
<text x="170.9" y="34.9">HOLD</text>
<text x="172.3" y="33">VCC</text>
<text x="72.2" y="38.6">TCK</text>
<text x="72.2" y="40.5">TDI</text>
<text x="159.3" y="36.8">W</text>
<text x="159.3" y="38.6">VSS</text>
<text x="174.7" y="38.6">D</text>
<text x="174.8" y="36.8">C</text>
<text x="72.2" y="47.9">CMPCS_B_2</text>
<text x="72.2" y="44.2">TMS</text>
<text x="72.2" y="42.3">TDO</text>
<text x="159.3" y="53.4">NC2</text>
<text x="168.2" y="53.4">GND</text>
<text x="159.3" y="59">TDO</text>
<text x="159.3" y="57.2">TDI</text>
<text x="159.3" y="55.3">NC1</text>
<text x="168.2" y="59">GND</text>
<text x="168.2" y="57.2">GND</text>
<text x="168.2" y="55.3">GND</text>
<text x="59.2" y="60.8">GND GND</text>
<text x="59.2" y="62.7">GND GND</text>
<text x="59.2" y="64.6">GND GND</text>
<text x="159.3" y="64.6">VREF</text>
<text x="159.3" y="62.7">TMS</text>
<text x="159.3" y="60.8">TCK</text>
<text x="168.2" y="64.6">GND</text>
<text x="168.2" y="62.7">GND</text>
<text x="168.2" y="60.8">GND</text>
<text x="213.1" y="64.6">VCC</text>
<text x="220.5" y="64.6">OUT</text>
<text x="59.2" y="66.4">GND GND</text>
<text x="59.2" y="68.3">GND GND</text>
<text x="59.2" y="70.1">GND GND</text>
<text x="59.2" y="72">GND</text>
<text x="213.1" y="70.1">NC</text>
<text x="220.2" y="70.1">GND</text>
<text x="57.4" y="90.5">VCCO_0</text>
<text x="57.4" y="92.4">VCCO_0</text>
<text x="57.4" y="94.2">VCCO_0</text>
<text x="68.2" y="90.5">VCCAUX</text>
<text x="68.2" y="92.4">VCCAUX</text>
<text x="68.2" y="94.2">VCCAUX</text>
<text x="57.4" y="97.9">VCCO_1</text>
<text x="57.4" y="99.8">VCCO_1</text>
<text x="57.4" y="101.7">VCCO_1</text>
<text x="68.2" y="96.1">VCCAUX</text>
<text x="68.2" y="97.9">VCCAUX</text>
<text x="69.1" y="101.7">VCCINT</text>
<text x="57.4" y="105.4">VCCO_2</text>
<text x="57.4" y="107.2">VCCO_2</text>
<text x="69.1" y="103.5">VCCINT</text>
<text x="69.1" y="105.4">VCCINT</text>
<text x="69.1" y="107.2">VCCINT</text>
<text x="57.4" y="110.9">VCCO_3</text>
<text x="57.4" y="112.8">VCCO_3</text>
<text x="69.1" y="109.1">VCCINT</text>
<text x="57.4" y="114.7">VCCO_3</text>
</g>
<g font-size="1.8" fill="#f00">
<text x="58.7" y="28.1">FPGA_DONE</text>
<text x="266.3" y="29.2">FPGA_MISO2</text>
<text x="266.3" y="25.5">FPGA_SPI_CS</text>
<text x="266.3" y="27.4">FPGA_MISO1</text>
<text x="54.9" y="31.8">FPGA_PROG_B 37</text>
<text x="54.9" y="33.7">FPGA_SUSPEND73</text>
<text x="266.3" y="31.1">FPGA_MISO3</text>
<text x="266.3" y="34.8">FPGA_CCLK</text>
<text x="266.3" y="32.9">FPGA_MISO0</text>
<text x="58.7" y="37.4">FPGA_TCK109</text>
<text x="58.7" y="39.3">FPGA_TDI110</text>
<text x="58.7" y="41.1">FPGA_TDO106</text>
<text x="58.7" y="42.9">FPGA_TMS107</text>
<text x="258.9" y="64.4">M_CLK</text>
</g>
<g font-size="1.8" fill="#000080">
<text x="71.2" y="26.4">U1E</text>
<text x="97" y="27.5">R79</text>
<text x="212" y="29.1">&lt;&gt;</text>
<text x="212" y="25.7">R80</text>
<text x="97" y="33.1">R93</text>
<text x="97" y="30.9">&lt;&gt;</text>
<text x="158.4" y="30.2">U2</text>
<text x="212" y="34.6">&lt;&gt;</text>
<text x="212" y="31.3">R81</text>
<text x="97" y="36.5">&lt;&gt;</text>
<text x="97" y="38.7">R76</text>
<text x="139.7" y="39.2">C79</text>
<text x="158.4" y="41.3">M25P64VME</text>
<text x="212" y="40.1">&lt;&gt;</text>
<text x="212" y="36.8">R82</text>
<text x="97" y="42">&lt;&gt;</text>
<text x="97" y="47.6">&lt;&gt;</text>
<text x="97" y="44.3">R77</text>
<text x="212" y="45.7">&lt;&gt;</text>
<text x="212" y="42.4">R83</text>
<text x="71.2" y="50.6">XC6SLX9-2TQG144C</text>
<text x="97" y="53.1">&lt;&gt;</text>
<text x="97" y="49.8">R78</text>
<text x="215.7" y="53.1">&lt;&gt;</text>
<text x="215.7" y="49.8">R91</text>
<text x="58.3" y="58">U1G</text>
<text x="97" y="58.7">&lt;&gt;</text>
<text x="97" y="55.3">R86</text>
<text x="117.4" y="57.6">D7</text>
<text x="121.3" y="58">RED</text>
<text x="215.7" y="58.7">&lt;&gt;</text>
<text x="215.7" y="55.3">R92</text>
<text x="106.3" y="64.3">&lt;&gt;</text>
<text x="106.3" y="60.9">R87</text>
<text x="212.2" y="61.7">CY1</text>
<text x="232.4" y="62.8">R8</text>
<text x="98.9" y="69.8">&lt;&gt;</text>
<text x="98.9" y="66.5">R89</text>
<text x="193.5" y="67">C6</text>
<text x="199" y="67">C7</text>
<text x="204.6" y="67">C8</text>
<text x="232.4" y="66.1">&lt;&gt;</text>
<text x="58.3" y="74.6">XC6SLX9-2TQG144C</text>
<text x="212.2" y="72.8">50MHz</text>
<text x="93.3" y="78.2">C20</text>
<text x="100.8" y="78.2">C13</text>
<text x="106.3" y="78.2">C14</text>
<text x="113.7" y="78.2">C15</text>
<text x="121.1" y="78.2">C16</text>
<text x="128.6" y="78.2">C17</text>
<text x="56.4" y="87.6">U1F</text>
<text x="93.3" y="94.8">C21</text>
<text x="100.8" y="94.8">C18</text>
<text x="108.2" y="94.8">C23</text>
<text x="113.7" y="94.8">C24</text>
<text x="121.1" y="94.8">C25</text>
<text x="128.6" y="94.8">C26</text>
<text x="136" y="94.8">C27</text>
<text x="93.3" y="111.6">C3</text>
<text x="100.8" y="111.6">C4</text>
<text x="108.2" y="111.6">C5</text>
<text x="113.7" y="111.6">C32</text>
<text x="121.1" y="111.6">C33</text>
<text x="128.6" y="111.6">C40</text>
<text x="136" y="111.6">C80</text>
<text x="56.4" y="117.3">XC6SLX9-2TQG144C</text>
<text x="52.5" y="131.9">C19</text>
<text x="59.9" y="131.9">C9</text>
<text x="65.5" y="131.9">C10</text>
<text x="72.9" y="131.9">C11</text>
<text x="80.3" y="131.9">C12</text>
<text x="87.8" y="131.9">C22</text>
<text x="113.7" y="126.4">C29</text>
<text x="121.1" y="126.4">C30</text>
<text x="128.6" y="126.4">C31</text>
<text x="134.1" y="126.4">C34</text>
<text x="141.5" y="126.4">C35</text>
<text x="148.9" y="126.4">C36</text>
<text x="156.4" y="126.4">C37</text>
<text x="113.7" y="143.1">C38</text>
<text x="121.1" y="143.1">C39</text>
<text x="128.6" y="143.1">C41</text>
<text x="134.1" y="143.1">C42</text>
<text x="141.5" y="143.1">C43</text>
<text x="148.9" y="143.1">C1</text>
<text x="156.4" y="143.1">C2</text>
</g>
<g font-size="1.8">
<text x="87.2" y="29.2">GND</text>
<text x="202" y="27.4">VDD3.3</text>
<text x="87" y="34.8">VDD3.3</text>
<text x="135" y="33.8">VDD3.3</text>
<text x="179.5" y="30.2">VDD3.3</text>
<text x="151" y="41.3">GND</text>
<text x="136.1" y="46.8">GND</text>
<text x="233.5" y="51.5">VDD3.3</text>
<text x="87" y="57">VDD3.3</text>
<text x="233.5" y="57">GND</text>
<text x="125.9" y="62.6">GND</text>
<text x="138.9" y="64.4">VDD3.3</text>
<text x="203.7" y="61.7">VDD3.3</text>
<text x="88.9" y="68.2">VDD3.3</text>
<text x="177" y="70.9">GND</text>
<text x="88.7" y="72.8">VDD3.3 VDD3.3</text>
<text x="189.9" y="72.8">GND</text>
<text x="228.9" y="72.8">GND</text>
<text x="47.9" y="83.9">VDD3.3</text>
<text x="50.8" y="78.4">GND</text>
<text x="73.1" y="78.4">GND</text>
<text x="79.4" y="83.9">VDD3.3</text>
<text x="89.8" y="83.9">GND</text>
<text x="97.2" y="83.9">GND</text>
<text x="88.7" y="89.5">VDD3.3 VDD3.3</text>
<text x="147.3" y="93.2">GND</text>
<text x="153.6" y="93.2">VDD3.3</text>
<text x="165.8" y="93.2">GND</text>
<text x="172.1" y="93.2">VDD3.3</text>
<text x="186.2" y="93.2">GND</text>
<text x="192.5" y="93.2">VDD3.3</text>
<text x="206.6" y="93.2">GND</text>
<text x="212.9" y="93.2">VDD3.3</text>
<text x="83.1" y="98.7">VDD1.2</text>
<text x="89.8" y="100.6">GND</text>
<text x="97.2" y="100.6">GND</text>
<text x="88.7" y="106.2">VDD3.3 VDD3.3</text>
<text x="89.8" y="117.3">GND</text>
<text x="97.2" y="117.3">GND</text>
<text x="109.1" y="121">VDD3.3 VDD3.3</text>
<text x="47.9" y="126.5">VDD1.2 VDD1.2</text>
<text x="49" y="137.7">GND</text>
<text x="56.4" y="137.7">GND</text>
<text x="109.1" y="137.7">VDD3.3 VDD3.3</text>
<text x="110.2" y="132.1">GND</text>
<text x="117.6" y="132.1">GND</text>
<text x="110.2" y="148.8">GND</text>
<text x="117.6" y="148.8">GND</text>
<text x="227" y="174.8">&lt;Title&gt;</text>
<text x="221.4" y="180.4">B</text>
<text x="227" y="180.4">&lt;Doc&gt;</text>
<text x="229.2" y="184">Saturday, May 06, 2017</text>
<text x="265.9" y="184">1</text>
<text x="277.1" y="184">1</text>
</g>
<g font-size="1.8" fill="#800000">
<text x="105" y="28.1">FPGA_SUSPEND</text>
<text x="220" y="26.3">FPGA_MISO1</text>
<text x="105" y="33.7">FPGA_TDI</text>
<text x="145.8" y="31.8">FPGA_SPI_CS</text>
<text x="145.8" y="33.7">FPGA_MISO12</text>
<text x="145.8" y="35.5">FPGA_MISO23</text>
<text x="182.9" y="33.7">FPGA_MISO3</text>
<text x="182.9" y="35.5">FPGA_CCLK</text>
<text x="220" y="31.8">FPGA_MISO2</text>
<text x="105" y="39.3">FPGA_TDO</text>
<text x="182.9" y="37.4">FPGA_MISO0</text>
<text x="220" y="37.4">FPGA_MISO3</text>
<text x="105" y="44.8">FPGA_TCK</text>
<text x="220" y="42.9">FPGA_SPI_CS</text>
<text x="105" y="50.3">FPGA_TMS</text>
<text x="203.3" y="50.3">FPGA_CCLK</text>
<text x="105" y="55.9">FPGA_DONE</text>
<text x="145.8" y="59.6">FPGA_TCK 6</text>
<text x="145.8" y="57.8">FPGA_TDO 8</text>
<text x="145.8" y="55.9">FPGA_TDI 10</text>
<text x="95.8" y="61.5">FPGA_DONE</text>
<text x="145.8" y="61.5">FPGA_TMS 4</text>
<text x="244.1" y="63.3">M_clk</text>
<text x="106.8" y="67.1">FPGA_PROG_B</text>
<text x="153.2" y="78.2">FPGA_TDI</text>
<text x="171.7" y="78.2">FPGA_TDO</text>
<text x="192.2" y="78.2">FPGA_TCK</text>
<text x="212.6" y="78.2">FPGA_TMS</text>
</g>
<g font-size="1.7">
<text x="219.6" y="172.7">Title</text>
<text x="219.6" y="178.3">Size</text>
<text x="227" y="178.3">Document Number</text>
<text x="280.8" y="178.3">Rev</text>
<text x="219.6" y="183.9">Date:</text>
<text x="256.7" y="183.9">Sheet</text>
<text x="271.5" y="183.9">of</text>
<text x="282.6" y="180.2">&lt;Rev</text>
<text x="286.5" y="180.2">Code&gt;</text>
</g>
<g font-size="1.3">
<text x="36" y="7.6">A</text>
<text x="91.7" y="7.6">B</text>
<text x="147.3" y="7.6">C</text>
<text x="202.9" y="7.6">D</text>
<text x="258.5" y="7.6">E</text>
<text x="6.8" y="31.3">4</text>
<text x="286.8" y="31.3">4</text>
<text x="6.8" y="75.3">3</text>
<text x="286.8" y="75.3">3</text>
<text x="6.8" y="119.4">2</text>
<text x="286.8" y="119.4">2</text>
<text x="6.8" y="163.4">1</text>
<text x="286.8" y="163.4">1</text>
<text x="36" y="185.6">A</text>
<text x="91.7" y="185.6">B</text>
<text x="147.3" y="185.6">C</text>
<text x="202.9" y="185.6">D</text>
<text x="258.5" y="185.6">E</text>
</g>
<g font-size="1.3" fill="#000080">
<text x="160.3" y="50.6">J1</text>
<text x="167.7" y="67.3">XILINX_FPGA_JTAG14</text>
<text x="160.3" y="83.5">DC1</text>
<text x="178.8" y="83.5">DC2</text>
<text x="199.2" y="83.5">DC3</text>
<text x="219.6" y="83.5">DC4</text>
<text x="160.3" y="85.3">BAT54S</text>
<text x="178.8" y="85.3">BAT54S</text>
<text x="199.2" y="85.3">BAT54S</text>
<text x="219.6" y="85.3">BAT54S</text>
</g>
</svg>
